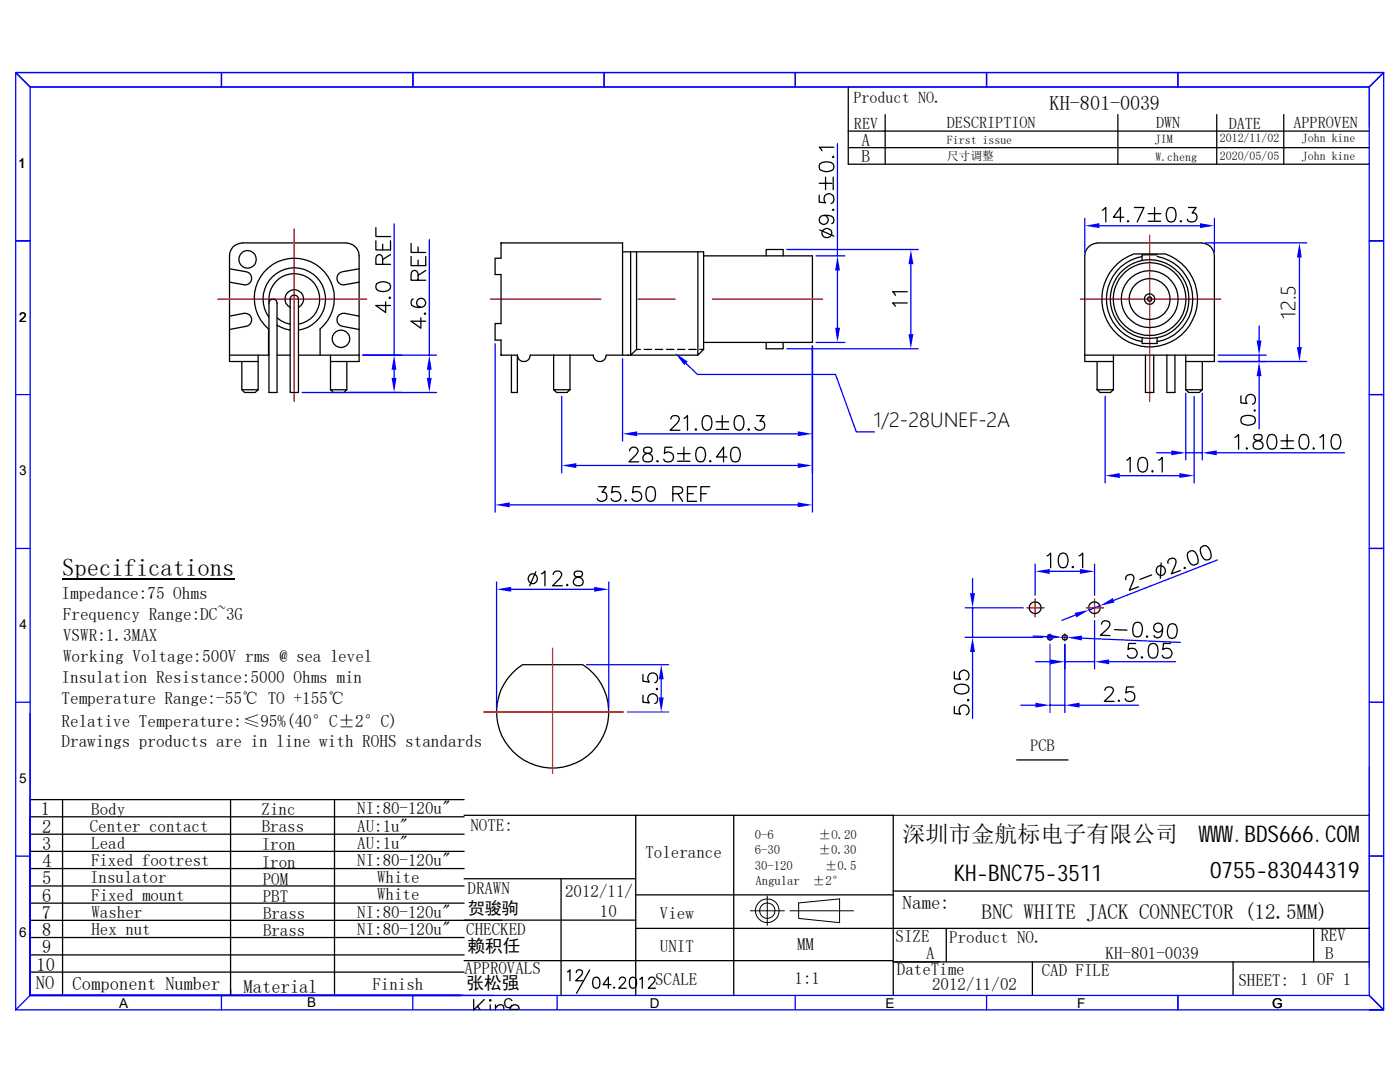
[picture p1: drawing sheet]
<svg xmlns="http://www.w3.org/2000/svg" width="279mm" height="216mm" viewBox="0 0 279 216" stroke-linecap="round" stroke-linejoin="round" font-family="sans-serif">
<g fill="none" stroke="#000" stroke-width=".25">
<path d="M45.8 53.6l3.3 .6a1.31 1.31 0 0 1 1.1 1.6 1.31 1.31 0 0 1-1.5 1l-2.9-.5M53.9 59.9a.82 .82 0 0 1 .9-.2 .82 .82 0 0 1 .5 .8v17.8h-1.6v-17.8zM58.2 59.1a.82 .82 0 0 1 .9-.2 .82 .82 0 0 1 .5 .8v18.6h-1.7v-18.6zM71.7 53.6l-3.4 .6a1.31 1.31 0 0 0-1 1.6 1.31 1.31 0 0 0 1.5 1l2.9-.5M124.2 50.2h16.2v19.5M125.9 50.2v20.7l1.1-1.2M127 50.2v19.5h.8M139.3 50.2v20.7l1.1-1.2h-.7M140.4 51.1h21.7v17.2h-21.7M45.8 70.9v-19.8a2.53 2.53 0 0 1 2.5-2.6h20.8a2.6 2.6 0 0 1 2.6 2.6v19.8h-12.1M45.8 70.9v1.2h5.7M45.8 63.1l2.9-.6a1.31 1.31 0 0 1 1.5 1.1 1.31 1.31 0 0 1-1.1 1.5l-3.3 .6"/>
<path d="M45.8 70.9h7.9M48.3 72.1v5.7h3.2M48.3 77.8l.5 .5h2.1l.6-.5M51.5 70.9v6.9M53.6 70.9v-5.2a8 8 0 0 1-.7-11.7 8 8 0 0 1 11.7 0 8 8 0 0 1-.7 11.7v5.2M53.7 60.3a5.1 5.1 0 0 1 4.3-5.7 5.1 5.1 0 0 1 5.7 4.3 5.1 5.1 0 0 1-4.1 5.8M53.7 63.3a6.2 6.2 0 0 1 2.3-9.2 6.2 6.2 0 0 1 8.7 3.8 6.2 6.2 0 0 1-5.1 8M55.3 64.9l1.7 .8 .9 .2M55.3 63.4l.8 .6 1.8 .7M55.3 70.9h2.6M57.9 61.3a1.87 1.87 0 0 1-.6-2.8 1.87 1.87 0 0 1 2.9 0 1.87 1.87 0 0 1-.6 2.8M66 70.9v6.9"/>
<path d="M69.2 72.1v5.7l-.6 .5h-2.1l-.5-.5h3.2M71.7 63.1l-2.9-.6a1.31 1.31 0 0 0-1.5 1.1 1.31 1.31 0 0 0 1 1.5l3.4 .6M71.7 70.9v1.2h-5.7M102.1 70.9v7.4h1.2v-7.4M103.3 70.9h-3.3v-3h-1.2v-3.3h1.2v-9.8h-1.2v-3.3h1.2v-3h24.2v22.4M103.3 70.9a1.29 1.29 0 0 0 1.2 1.2 1.29 1.29 0 0 0 1.3-1.2h12.6a1.29 1.29 0 0 0 1.3 1.2 1.29 1.29 0 0 0 1.3-1.2h18.3M110.5 70.9v6.9M110.5 77.8h3.2l-.5 .5h-2.1zM113.7 70.9v6.9M128.6 69.7h1.4M130.8 69.7h1.4M133 69.7h1.5"/>
<path d="M135.2 69.7h1.5M137.5 69.7h1.4M152.9 68.3v1.3h3.4v-1.3M216.5 70.9h16.4M216.5 70.9v1.2h5.7M216.5 70.9v-19.8a2.6 2.6 0 0 1 2.6-2.6h20.7a2.53 2.53 0 0 1 2.6 2.6v19.8M218.9 72.1v5.7M218.9 77.8h3.3M218.9 77.8l.6 .5h2.1l.6-.5M222.2 70.9v6.9M228.6 70.9v7.4h1.7v-7.4M232.9 70.9h9.5"/>
<path d="M232.9 70.9v7.4h1.6v-7.4M236.6 70.9v6.9M236.6 77.8h3.3l-.5 .5h-2.2zM239.9 72.1v5.7M242.4 70.9v1.2h-5.8"/>
<circle cx="49.4" cy="51.7" r="1.75"/>
<circle cx="68.1" cy="67.6" r="1.74"/>
</g>
<path d="M43.5 59.7h29.7M58.7 45.7v34.4M97.9 59.7h22M127.3 59.7h7.4M142.2 59.7h22M215.6 59.7h28M229.4 46.9v33.2" fill="none" stroke="#f00" stroke-width=".25"/>
<path d="M216.5 43.6v6.7M219.4 45h20.1M242.4 43.6v6.7" fill="none" stroke="#00f" stroke-width=".25"/>
<g fill="#00f">
<path d="M239.5 44.5l2.9 .5-2.9 .5z"/>
<path d="M216.5 45l2.9-.5v1z"/>
</g>
<path d="M220 42l.7-.6v2.9M224.3 43.3h-2.1l1.4-1.9v2.9M225.1 44l-.1 .2 .1 .1 .2-.1M226.4 41.4h1.9l-1.4 2.9M229.2 42.6h2.4M229.2 44.2h2.4M230.4 41.4v2.5M233.2 41.5a.97 .97 0 0 1 1.4 .5 2.4 2.4 0 0 1-.3 2.2 .93 .93 0 0 1-1.4-.5 2.23 2.23 0 0 1 .3-2.2zM235.7 44l-.2 .2 .2 .1 .1-.1M237.2 41.4h1.5l-.8 1.1a.93 .93 0 0 1 1 1.1 .93 .93 0 0 1-1.3 .7l-.4-.1-.3-.5" fill="none" stroke="#000" stroke-width=".25"/>
<path d="M240.5 48.5h20.3M259.3 51.4v17.9M243.1 72.1h17.7" fill="none" stroke="#00f" stroke-width=".25"/>
<g fill="#00f">
<path d="M259.3 48.5l.5 2.9h-1z"/>
<path d="M258.8 69.3h1l-.5 2.8z"/>
</g>
<path d="M243.1 70.9h9.6M243.1 72.1h9.6M251.3 65v2.9M251.3 70.9v1.2M251.3 75.1v10.5" fill="none" stroke="#00f" stroke-width=".25"/>
<g fill="#00f">
<path d="M250.8 67.9h1l-.5 3z"/>
<path d="M251.3 72.1l.5 3h-1z"/>
</g>
<path d="M247.6 79v1.4l1.3 .1a1.05 1.05 0 0 1-.1-1.5 1.05 1.05 0 0 1 1.5 0 1.05 1.05 0 0 1 0 1.5l-.3 .1M247.8 83.3a2.4 2.4 0 0 1 2.6 0 .97 .97 0 0 1-.4 1.4 2.23 2.23 0 0 1-2.2-.3l-.2-.4zM250.4 81.7l.1 .2-.1 .1-.1-.1" fill="none" stroke="#000" stroke-width=".25"/>
<path d="M220.6 79.1v17.3M238.3 79.1v17.3M223.5 94.9h11.9" fill="none" stroke="#00f" stroke-width=".25"/>
<g fill="#00f">
<path d="M235.4 94.4l2.9 .5-2.9 .5z"/>
<path d="M220.6 94.9l2.9-.5v1z"/>
</g>
<path d="M152.9 51.1v-1.3h3.4v1.3M224.9 91.8l.7-.5v2.9M227.5 91.4a.98 .98 0 0 1 1.4 .4 2.4 2.4 0 0 1-.3 2.2 .93 .93 0 0 1-1.4-.4 2.46 2.46 0 0 1 .3-2.2zM230 93.9l-.1 .1 .1 .2 .1-.2M231.2 91.8l.7-.5v2.9" fill="none" stroke="#000" stroke-width=".25"/>
<path d="M167.1 28.7v22.4M162.9 51.1h5.7M167.1 54v11.4M162.9 68.3h5.7" fill="none" stroke="#00f" stroke-width=".25"/>
<g fill="#00f">
<path d="M166.7 65.4h.9l-.5 2.9z"/>
<path d="M167.1 51.1l.5 2.9h-.9z"/>
</g>
<g fill="none" stroke="#000" stroke-width=".25">
<path d="M163.5 36.6h2.5M163.5 38.9v1.4l1.3 .2a1.03 1.03 0 0 1-.1-1.6 1.03 1.03 0 0 1 1.6 .2 1.03 1.03 0 0 1-.4 1.5M163.6 32.7a2.28 2.28 0 0 1 2.7 0 .93 .93 0 0 1-.4 1.4 2.32 2.32 0 0 1-2.3-.3l-.1-.4zM164.8 35.3v2.5M166.3 31.2l.1 .1-.1 .2-.2-.2M166.3 35.3v2.5M166.4 29.4h-2.9l.5 .7M163.6 45.9l2.8 1.2M164.5 43a.91 .91 0 0 1 .7 1.2 .91 .91 0 0 1-1.4 .4 .91 .91 0 0 1 .1-1.5 2.7 2.7 0 0 1 2.4 .3 .85 .85 0 0 1-.3 1.2M166.3 41.7l.1 .2-.1 .1-.2-.1"/>
<circle cx="165" cy="46.5" r=".96"/>
</g>
<path d="M157 49.8h26.3M181.8 52.7v14M157 69.6h26.3" fill="none" stroke="#00f" stroke-width=".25"/>
<g fill="#00f">
<path d="M181.8 49.8l.5 2.9h-1z"/>
<path d="M181.3 66.7h1l-.5 2.9z"/>
</g>
<path d="M181.1 58.2h-3l.6 .7M181.1 60.5h-3l.6 .6" fill="none" stroke="#000" stroke-width=".25"/>
<path d="M124.2 71.6v16.4M162.1 69v19M127.2 86.6h32" fill="none" stroke="#00f" stroke-width=".25"/>
<g fill="#00f">
<path d="M124.2 86.6l3-.5v.9z"/>
<path d="M159.2 86.1l2.9 .5-2.9 .4z"/>
</g>
<path d="M133.9 83.6a.65 .65 0 0 1 .6-.7h.5a.69 .69 0 0 1 .4 1.1l-1.7 1.9h2M136.5 83.5l.7-.6v3M138.9 85.6l-.2 .1 .2 .2 .1-.2M140.5 83.1a.98 .98 0 0 1 1.4 .4 2.4 2.4 0 0 1-.3 2.2 .91 .91 0 0 1-1.3-.4 2.4 2.4 0 0 1 .2-2.2zM142.9 84.2h2.5M142.9 85.7h2.5M144.1 82.9v2.5M146.9 83.1a.98 .98 0 0 1 1.4 .4 2.4 2.4 0 0 1-.3 2.2 .91 .91 0 0 1-1.4-.4 2.4 2.4 0 0 1 .3-2.2zM149.4 85.6l-.1 .1 .1 .2 .2-.2M151 82.9h1.5l-.9 1.1a.94 .94 0 0 1 1 1.1 .94 .94 0 0 1-1.2 .8l-.4-.2-.3-.4" fill="none" stroke="#000" stroke-width=".25"/>
<path d="M98.8 68.6v33.6M162.1 69v33.2M101.7 100.8h57.5" fill="none" stroke="#00f" stroke-width=".25"/>
<g fill="#00f">
<path d="M159.2 100.2l2.9 .6-2.9 .4z"/>
<path d="M98.8 100.8l2.9-.6v1z"/>
</g>
<path d="M119.5 97.1h1.5l-.9 1.1a.94 .94 0 0 1 1 1.1 .94 .94 0 0 1-1.3 .7l-.5-.3-.1-.2M123.6 97.1h-1.4l-.1 1.2a1.05 1.05 0 0 1 1.5 0 1.05 1.05 0 0 1 0 1.5 1.05 1.05 0 0 1-1.5-.1l-.1-.2M124.9 99.7l-.2 .2 .2 .1 .1-.1M127.8 97.1h-1.4l-.2 1.2a1.05 1.05 0 0 1 1.5 0 1.05 1.05 0 0 1 0 1.5 1.05 1.05 0 0 1-1.5-.1l-.1-.2M129.3 97.2a.97 .97 0 0 1 1.4 .5 2.56 2.56 0 0 1-.3 2.2 .91 .91 0 0 1-1.4-.4 2.63 2.63 0 0 1 .3-2.3zM134.3 98.5h1.3l.4-.2a.69 .69 0 0 0 0-1.1l-1.7-.1v2.9M135.3 98.5l.9 1.5M137.2 98.5h1.1M139 97.1h-1.8v2.9h1.8M139.9 98.5h1.1M141.6 97.1h-1.7v2.9" fill="none" stroke="#000" stroke-width=".25"/>
<path d="M134.8 70.5l2.4 1.6-.6 .8z" fill="#00f"/>
<path d="M85.7 47.8v23.1M60.3 78.3h26.8M72.4 70.9h14.7M85.7 73.8v1.6M136.9 72.5l2.3 2.2h27.6l4.1 11.5h3.6" fill="none" stroke="#00f" stroke-width=".25"/>
<g fill="#00f">
<path d="M85.2 75.4h.9l-.4 2.9z"/>
<path d="M85.7 70.9l.4 2.9h-.9z"/>
</g>
<path d="M82 51.2v1.8h3v-1.8M82 48.6v1.8h3M82.5 59.6a.84 .84 0 0 0-.5 .9 .84 .84 0 0 0 .6 .7 1.95 1.95 0 0 0 2.2-.3 .91 .91 0 0 0-.4-1.3 .91 .91 0 0 0-1.3 .6 .91 .91 0 0 0 .9 1.1M83.4 55.9v-1.2a.72 .72 0 0 0-1.1-.6l-.3 .6v1.2h3M83.4 49.3v1.1M83.4 51.9v1.1M85 54l-1.6 .9M84 63.4v2.1l-2-1.4h3M84.8 62.4l.2 .2-.2 .1-.1-.1" fill="none" stroke="#000" stroke-width=".25"/>
<path d="M78.7 44.7v26.2M69.4 78.3h10.7M72.4 70.9h7.7M78.7 73.8v1.6" fill="none" stroke="#00f" stroke-width=".25"/>
<g fill="#00f">
<path d="M78.1 75.4h1l-.4 2.9z"/>
<path d="M78.7 70.9l.4 2.9h-1z"/>
</g>
<g fill="none" stroke="#000" stroke-width=".25">
<path d="M75 48v1.9h2.9v-1.9M75 45.4v1.8h2.9M75.1 56.6a2.2 2.2 0 0 1 2.7 0 .9 .9 0 0 1-.5 1.4 2.4 2.4 0 0 1-2.2-.3l-.1-.3zM76.4 52.7l-.2-1.6a.64 .64 0 0 0-1.1 0l-.1 1.6h2.9M76.4 48.7v1.2M77.8 59.3l.1 .1-.1 .2-.2-.2M77.9 50.8l-1.5 1M227.9 51.2a8.6 8.6 0 0 0-7.1 8.5 8.6 8.6 0 0 0 7.1 8.5M230.9 51.2a8.6 8.6 0 0 1 7.1 8.5 8.6 8.6 0 0 1-7.1 8.5M230.9 50.8h-3v1.2M77 60.2v2.2l-2-1.4h2.9M227.9 67.4v1.1h3v-1.1"/>
<circle cx="229.4" cy="59.7" r="1.04"/>
<circle cx="229.4" cy="59.7" r=".45"/>
<circle cx="229.4" cy="59.7" r="7.9"/>
<circle cx="229.4" cy="59.7" r="7.3"/>
<circle cx="229.4" cy="59.7" r="4.1"/>
<circle cx="229.4" cy="59.7" r="9.6"/>
<circle cx="229.4" cy="59.7" r="5.7"/>
</g>
<path d="M112.1 79.1v15.3M162.1 69v25.4M115 92.9h44.2" fill="none" stroke="#00f" stroke-width=".25"/>
<g fill="#00f">
<path d="M112.1 92.9l2.9-.5v1z"/>
<path d="M159.2 92.4l2.9 .5-2.9 .5z"/>
</g>
<path d="M125.6 90v-.2a.92 .92 0 0 1 1.4-.4 .61 .61 0 0 1 .2 1l-1.7 1.8h2M128.6 89.4a.6 .6 0 0 0 .3 1 1.21 1.21 0 0 1 1.3 .8l-.1 .7a1.14 1.14 0 0 1-1.8-.3 .93 .93 0 0 1 .8-1.1l.6-.1a.6 .6 0 0 0 .3-1l-.5-.2zM131.2 91.9l-.1 .1 .1 .2 .2-.2M134.1 89.2h-1.4l-.1 1.3a1.03 1.03 0 0 1 1.5 0 1.03 1.03 0 0 1-.1 1.5 1.03 1.03 0 0 1-1.5-.4M135.2 90.5h2.5M135.2 92h2.5M136.5 89.2v2.5M139.3 89.4a.88 .88 0 0 1 1.3 .4 2.3 2.3 0 0 1-.2 2.2 .97 .97 0 0 1-1.4-.4 2.4 2.4 0 0 1 .3-2.2zM141.8 91.9l-.2 .1 .2 .2 .1-.2M145.1 91.2h-2.1l1.4-2v3M146.2 89.4a.91 .91 0 0 1 1.4 .4 2.3 2.3 0 0 1-.3 2.2 .97 .97 0 0 1-1.4-.4 2.56 2.56 0 0 1 .3-2.2z" fill="none" stroke="#000" stroke-width=".25"/>
<path d="M236.6 78.5v13.3M239.9 78.5v13.3M230.8 90.3h3M236.6 90.3h3.3M242.8 90.3h25.5" fill="none" stroke="#00f" stroke-width=".25"/>
<g fill="#00f">
<path d="M233.8 89.9l2.8 .4-2.8 .5z"/>
<path d="M239.9 90.3l2.9-.4v.9z"/>
</g>
<path d="M246.5 87.2l.7-.5v2.9M248.8 89.3l-.1 .2 .1 .1 .2-.1M250.4 86.8a.6 .6 0 0 0 .3 1 1.41 1.41 0 0 1 1.4 .8 .82 .82 0 0 1-.8 1h-.5a.83 .83 0 0 1-.7-.9 .83 .83 0 0 1 .8-.7l.6-.2a.6 .6 0 0 0 .3-1l-.5-.1zM253.3 86.8a.98 .98 0 0 1 1.4 .4 2.5 2.5 0 0 1-.3 2.3 .93 .93 0 0 1-1.4-.4 2.32 2.32 0 0 1 .3-2.3zM255.7 88h2.4M255.7 89.5h2.4M256.9 86.7v2.5M259.7 86.8a.98 .98 0 0 1 1.4 .4 2.5 2.5 0 0 1-.3 2.3 .98 .98 0 0 1-1.4-.4 2.5 2.5 0 0 1 .3-2.3zM262.2 89.3l-.2 .2 .2 .1 .1-.1M263.4 87.2l.7-.5v2.9M266.1 86.8a.93 .93 0 0 1 1.3 .4 2.32 2.32 0 0 1-.2 2.3 .98 .98 0 0 1-1.4-.4 2.5 2.5 0 0 1 .3-2.3zM102.2 134.3l1-.9 1.1-.8h12a11.2 11.2 0 0 1 3 16.1 11.2 11.2 0 0 1-16.2 1.9 11.2 11.2 0 0 1-.9-16.3z" fill="none" stroke="#000" stroke-width=".25"/>
<path d="M110.3 129.3v25M96.5 142.1h28" fill="none" stroke="#f00" stroke-width=".25"/>
<path d="M99.1 116.1v25.2M102 117.6h16.6M121.5 116.1v25.2" fill="none" stroke="#00f" stroke-width=".25"/>
<g fill="#00f">
<path d="M118.6 117.1l2.9 .5-2.9 .5z"/>
<path d="M99.1 117.6l2.9-.5v1z"/>
</g>
<g fill="none" stroke="#000" stroke-width=".25">
<path d="M106.9 114.1l-1.2 2.8M108.1 114.5l.7-.5v2.9M110.4 114.6l.3-.5 .8-.1a.7 .7 0 0 1 .4 1.1l-1.6 1.8h1.9M113.2 116.6l-.1 .1 .1 .2 .1-.2M114.7 114.1a.6 .6 0 0 0 .3 1 1.17 1.17 0 0 1 1.4 1.2 1.01 1.01 0 0 1-1.2 .6 1.01 1.01 0 0 1-.8-1 1.27 1.27 0 0 1 1.4-.8 .6 .6 0 0 0 .3-1l-.4-.1z"/>
<circle cx="106.3" cy="115.4" r=".96"/>
</g>
<path d="M117.1 132.6h16.3M132 135.6v3.5M125.2 142.1h8.2" fill="none" stroke="#00f" stroke-width=".25"/>
<g fill="#00f">
<path d="M132 132.6l.5 3h-1z"/>
<path d="M131.5 139.1h1l-.5 3z"/>
</g>
<g fill="none" stroke="#000" stroke-width=".25">
<path d="M128.3 138.7v1.4l1.3 .2a1.03 1.03 0 0 1-.1-1.6 1.03 1.03 0 0 1 1.6 .2 1.03 1.03 0 0 1-.4 1.5M128.3 134.6v1.3l1.3 .2a1.03 1.03 0 0 1-.1-1.6 1.03 1.03 0 0 1 1.6 .2 1.03 1.03 0 0 1-.4 1.5M131.1 137.3l.1 .2-.1 .1-.1-.1"/>
<circle cx="206.6" cy="121.3" r="1.18"/>
<circle cx="209.5" cy="127.2" r=".51"/>
<circle cx="212.5" cy="127.2" r=".51"/>
<circle cx="218.4" cy="121.3" r="1.17"/>
</g>
<path d="M206.6 119.5v3.6M218.4 119.5v3.6M204.9 121.3h3.5M208.8 127.2h1.4M209.5 126.5v1.3M211.8 127.2h1.4M212.5 126.5v1.3M216.8 121.3h3.4" fill="none" stroke="#f00" stroke-width=".25"/>
<path d="M206.6 112.6v6.2M209.5 114h6M218.4 112.6v6.2" fill="none" stroke="#00f" stroke-width=".25"/>
<g fill="#00f">
<path d="M215.5 113.5l2.9 .5-2.9 .5z"/>
<path d="M206.6 114l2.9-.5v1z"/>
</g>
<path d="M209 110.9l.7-.5v2.9M211.6 110.5a.88 .88 0 0 1 1.4 .4 2.3 2.3 0 0 1-.3 2.3 .97 .97 0 0 1-1.4-.5 2.4 2.4 0 0 1 .3-2.2zM214.1 113l-.1 .2 .1 .1 .1-.1M215.3 110.9l.8-.5v2.9" fill="none" stroke="#000" stroke-width=".25"/>
<path d="M194.1 115.4v3M192.6 121.3h11.6M192.6 127.2h15.5M194.1 121.3v5.9M194.1 130.1v13.2" fill="none" stroke="#00f" stroke-width=".25"/>
<g fill="#00f">
<path d="M193.6 118.4h1l-.5 2.9z"/>
<path d="M194.1 127.2l.5 2.9h-1z"/>
</g>
<path d="M190.5 134v1.4l1.2 .2a1.05 1.05 0 0 1-.1-1.6 1.05 1.05 0 0 1 1.5 0 1.05 1.05 0 0 1 0 1.6l-.3 .1M190.6 136.9a2.2 2.2 0 0 1 2.6 0 .88 .88 0 0 1-.4 1.4 2.3 2.3 0 0 1-2.2-.3l-.1-.4zM193.2 139.6l.2 .1-.2 .2-.1-.2M190.5 141v1.4l1.2 .1a1.05 1.05 0 0 1-.1-1.5 1.05 1.05 0 0 1 1.5 0 1.05 1.05 0 0 1 0 1.5l-.3 .1" fill="none" stroke="#000" stroke-width=".25"/>
<path d="M206.7 132h2.9M212.5 128.6v4.9M212.5 132h5.9M218.4 123.8v9.7M221.4 132h13.2" fill="none" stroke="#00f" stroke-width=".25"/>
<g fill="#00f">
<path d="M209.6 131.6l2.9 .4-2.9 .5z"/>
<path d="M218.4 132l3-.4v.9z"/>
</g>
<path d="M226.7 128.4h-1.4l-.2 1.2a1.05 1.05 0 0 1 1.5 0 1.05 1.05 0 0 1 0 1.5 1.05 1.05 0 0 1-1.5-.1l-.1-.2M227.9 131l-.1 .2 .1 .1 .1-.1M229.6 128.5a.98 .98 0 0 1 1.4 .4 2.5 2.5 0 0 1-.3 2.3 .98 .98 0 0 1-1.4-.4 2.46 2.46 0 0 1 .3-2.3zM233.6 128.4h-1.4l-.1 1.2a1.05 1.05 0 0 1 1.5 0 1.05 1.05 0 0 1 0 1.5 1.05 1.05 0 0 1-1.5-.1l-.2-.2" fill="none" stroke="#000" stroke-width=".25"/>
<path d="M209.6 128.6v13.6M212.5 128.6v13.6M203.7 140.7h2.9M209.6 140.7h2.9M215.4 140.7h11.8" fill="none" stroke="#00f" stroke-width=".25"/>
<g fill="#00f">
<path d="M206.6 140.2l2.9 .5-2.9 .5z"/>
<path d="M212.5 140.7l2.9-.5v1z"/>
</g>
<path d="M219.8 124.5a.74 .74 0 0 1 .6-.6h.6a.69 .69 0 0 1 .4 1.1l-1.8 1.7 1.9 .1M220.5 137.8l.3-.6a.96 .96 0 0 1 1.2 .1 .88 .88 0 0 1-.2 1.3l-1.4 1.4h1.9M222.4 125.6l2.5 .1M223.3 139.7l-.1 .1 .1 .2 .1-.2M226.2 137.1h-1.4l-.1 1.2a1.03 1.03 0 0 1 1.6 0 1.03 1.03 0 0 1-.3 1.6 1.03 1.03 0 0 1-1.5-.5M226.5 124.3a.91 .91 0 0 1 1.4 .5 2.43 2.43 0 0 1-.4 2.2 .91 .91 0 0 1-1.4-.5 2.43 2.43 0 0 1 .4-2.2zM228.9 126.9l-.1 .1 .1 .2 .2-.2M232 125.3a.89 .89 0 0 1-1.2 .8 .89 .89 0 0 1-.3-1.4 .89 .89 0 0 1 1.4 .1 2.61 2.61 0 0 1-.4 2.3 .82 .82 0 0 1-1.2-.3M233.5 124.6a.91 .91 0 0 1 1.3 .5 2.43 2.43 0 0 1-.4 2.2 .91 .91 0 0 1-1.3-.5 2.43 2.43 0 0 1 .4-2.2z" fill="none" stroke="#000" stroke-width=".25"/>
<path d="M206.2 126.9l2.9 .1M212 127.2h1M215.9 127.3l19.6 .9" fill="none" stroke="#00f" stroke-width=".25"/>
<g fill="#00f">
<path d="M209.1 126.5l2.9 .7-3 .3z"/>
<path d="M213 127.2l2.9-.4v1z"/>
</g>
<path d="M243 111.7l-20.7 8.1M214.6 122.7l-2.7 1.1M219.5 120.9l-2.2 .8" fill="none" stroke="#00f" stroke-width=".25"/>
<g fill="none" stroke="#000" stroke-width=".25">
<path d="M224.7 115.7a.68 .68 0 0 1 .3-.9l.5-.2a.69 .69 0 0 1 .8 .9l-.9 2.3 1.8-.7M229.8 114.7l-2.3 .9M231.7 112.4l-.1 3M233.1 112.4a.68 .68 0 0 1 .3-.9l.5-.1a.68 .68 0 0 1 .8 .8l-.9 2.3 1.8-.7M236.4 113.2l-.1 .2 .2 .1 .1-.2M237.1 110.3a.95 .95 0 0 1 1.4-.1 2.73 2.73 0 0 1 .6 2.2 .97 .97 0 0 1-1.5 0 2.4 2.4 0 0 1-.5-2.1zM239.6 109.3a.91 .91 0 0 1 1.5-.1 2.59 2.59 0 0 1 .5 2.1 .95 .95 0 0 1-1.4 .2 2.38 2.38 0 0 1-.6-2.2z"/>
<circle cx="231.7" cy="113.8" r=".97"/>
</g>
<g fill="#00f">
<path d="M214.5 122.3l2.8-.6-2.5 1.5z"/>
<path d="M219.5 120.9l2.6-1.6 .3 .9z"/>
</g>
<g fill="none" stroke="#00f" stroke-width=".25">
<path d="M3.1 14.5h273M3.1 14.5l2.9 2.9M3.1 14.5v187M6 17.4h267.3M6 17.4v181.2M44.2 14.5v2.9M82.4 14.5v2.9M120.6 14.5v2.9M196.9 14.5v2.9M235.1 14.5v2.9M273.3 17.4v181.2M276.1 14.5l-2.8 2.9"/>
<path d="M276.1 14.5v187h-273M3.1 48h2.9M273.3 48h2.8M273.3 78.7h2.8M273.3 140.1h2.8M3.1 170.8h2.9M273.3 170.8h2.8M44.2 198.6v2.9M235.1 198.6v2.9M273.3 198.6l2.8 2.9h-2.8M273.3 198.6h-267.3l-2.9 2.9"/>
</g>
<path d="M158.7 14.5v2.9M273.3 109.4h2.8" fill="none" stroke="#000" stroke-width=".25"/>
<g fill="none" stroke="#00f" stroke-width=".25">
<path d="M3.1 14.5h273l-2.8 2.9h-267.3zM44.2 14.5v2.9M82.4 14.5v2.9M120.6 14.5v2.9M158.7 14.5v2.9M196.9 14.5v2.9M235.1 14.5v2.9M273.3 17.4v7.9M3.1 48h2.9M273.3 48h2.8M3.1 78.7h2.9M273.3 78.7h2.8"/>
<path d="M3.1 109.4h2.9M273.3 109.4h2.8M3.1 140.1h2.9M6 159.6v39h86.6M6 142.3v56.3h92.5M273.3 140.1h2.8M273.3 153.2v39.8M6 163v35.6h85.7M6 173.1v25.5h86.3M273.3 170.8h2.8M6 181.3v17.3h85.9M82.4 198.6v2.9"/>
<path d="M111.2 198.6v2.9M158.7 198.6v2.9M196.9 198.6v2.9M235.1 198.6v2.9M273.3 198.6l2.8 2.9h-2.8"/>
</g>
<g fill="none" stroke="#000" stroke-width=".2">
<path d="M153.1 178.8v5.9M178.3 162.7h94.9M149.7 181.7h6.8M157.6 181.7h12.7M159.4 180.2l8.2-.8v4.7l-8.2-.8z"/>
<circle cx="153.1" cy="181.7" r="1.53"/>
<circle cx="153.1" cy="181.7" r="2.37"/>
</g>
<g fill="none" stroke="#000" stroke-width=".25">
<path d="M169.3 17.4v15.4h103.9M169.3 26.2h103.9M169.3 29.5h103.9M176.7 22.9v9.9M223.1 22.9v9.9M242.8 22.9v9.9M256.2 22.9v9.9M6 159.6h86.6M12.5 159.6v39M46 159.6v39M66.8 159.6v39M202.9 151.6h10.2"/>
<path d="M6 176.8h86.6M6 173.3h86.6M6 169.9h86.6M6 166.5h86.6M6 163h86.6M92.6 175.3h34.3M92.6 162.7h85.7v35.9M112 175.3v23.4M126.9 162.7v36M126.9 178.6h51.4M146.4 162.7v36M178.3 177.8h94.9"/>
<path d="M6 194h86.6M6 190.5h86.6M6 187.1h86.6M6 183.6h94.1M6 180.2h86.6M92.6 183.6h34.3M92.6 191.7h85.7M94.5 199.4v2.1M96.6 199.4l-2 2.1M97.8 199.4l.2 .2-.2 .2-.1-.2zM113.2 193.9l.6-.4v2.2M115 194.1v-.2a.66 .66 0 0 1 1.2-.2 .72 .72 0 0 1-.2 .9l-1.1 1.1h1.5"/>
<path d="M117.7 193.5l-2.6 4.7M118.6 195.1a.69 .69 0 0 1 1 .3 1.9 1.9 0 0 1-.2 1.7 .7 .7 0 0 1-1-.3 1.9 1.9 0 0 1 .2-1.7zM121.9 196.5h-1.5l1-1.5v2.2M122.6 197v.2l.1-.1M123.6 195.5l.1-.3 .3-.2 .6 .1a.5 .5 0 0 1 .2 .7l-1.3 1.4h1.5M125.9 195.1a.7 .7 0 0 1 1.1 .3 1.9 1.9 0 0 1-.3 1.7 .69 .69 0 0 1-1-.3 1.9 1.9 0 0 1 .2-1.7zM126.9 185.3h146.4M127.7 195.4l.5-.4v2.2M129.5 195.5l.4-.5 .6 .1a.46 .46 0 0 1 .1 .7l-1.2 1.4h1.4M178.3 191.9h95M188.9 185.3v6.6M206 191.9v6.7"/>
<path d="M246.1 191.9v6.7M262.2 185.3v6.6M95.3 200.8l.5 .7M97.8 200.5v1M98.9 201.1l.8-.6h.4l.3 .2 .1 .8M98.9 200.5v1M101.8 201.4h1.8a.92 .92 0 0 0-1-1 .92 .92 0 0 0-.8 1.1"/>
</g>
<path d="M12.4 115.6h34.4" fill="none" stroke="#000" stroke-width=".23"/>
<text font-size="4.9" x="12.4" y="115">Specifications</text>
<g font-size="4.6">
<text x="180.1" y="168">深圳市金航标电子有限公司</text>
<text x="239.2" y="168">WWW.BDS666.COM</text>
<text x="190.3" y="175.8">KH-BNC75-3511</text>
<text x="241.5" y="175.2">0755-83044319</text>
</g>
<text font-size="4.2" x="195.9" y="183.5">BNC WHITE JACK CONNECTOR (12.5MM)</text>
<text font-size="4" x="209.5" y="22">KH-801-0039</text>
<g font-size="3.9">
<text x="258.5" y="63.6" transform="rotate(-90 258.5 63.6)">12.5</text>
<text x="174.4" y="85.2">1/2-28UNEF-2A</text>
</g>
<text font-size="3.8" x="180.1" y="181.4">Name:</text>
<g font-size="3.7">
<text x="8.2" y="162.7">1</text>
<text x="8.4" y="166.2">2</text>
<text x="8.4" y="169.6">3</text>
<text x="8.5" y="173">4</text>
<text x="8.4" y="176.5">5</text>
<text x="8.4" y="179.9">6</text>
<text x="8.3" y="183.3">7</text>
<text x="8.4" y="186.8">8</text>
<text x="8.4" y="190.2">9</text>
<text x="7.2" y="197.4">NO</text>
<text x="7.3" y="193.8">10</text>
<text x="14.5" y="197.6">Component Number</text>
<text x="48.6" y="198.1">Material</text>
</g>
<g font-size="3.5">
<text x="93.3" y="190">赖积任</text>
<text x="93.1" y="197.4">张松强</text>
</g>
<g font-size="3.4">
<text x="172" y="29.2">A</text>
<text x="171.9" y="32.4">B</text>
<text x="12.3" y="119.6">Impedance:75 Ohms</text>
<text x="12.5" y="123.7">Frequency Range:DC~3G</text>
<text x="12.6" y="127.8">VSWR:1.3MAX</text>
<text x="12.3" y="136.2">Insulation Resistance:5000 Ohms min</text>
<text x="12.6" y="132">Working Voltage:500V rms @ sea level</text>
<text x="12.3" y="140.5">Temperature Range:-55℃ TO +155℃</text>
<text x="12.3" y="145">Relative Temperature:≤95%(40°C±2°C)</text>
<text x="12.3" y="149.1">Drawings products are in line with ROHS standards</text>
<text x="17.9" y="166">Center contact</text>
<text x="18.2" y="162.6">Body</text>
<text x="52.2" y="162.6">Zinc</text>
<text x="52.2" y="166">Brass</text>
<text x="71.3" y="162.5">NI:80-120u&quot;</text>
<text x="71.3" y="165.9">AU:1u&quot;</text>
<text x="93.9" y="165.7">NOTE:</text>
<text x="18.2" y="172.7">Fixed footrest</text>
<text x="18.2" y="169.3">Lead</text>
<text x="52.2" y="173.1">Iron</text>
<text x="52.2" y="169.7">Iron</text>
<text x="71.3" y="172.8">NI:80-120u&quot;</text>
<text x="71.3" y="169.4">AU:1u&quot;</text>
<text x="128.8" y="171.2">Tolerance</text>
<text x="18" y="176.3">Insulator</text>
<text x="18.2" y="179.7">Fixed mount</text>
<text x="52.5" y="180">PBT</text>
<text x="52.5" y="176.5">POM</text>
<text x="75.3" y="179.7">White</text>
<text x="75.3" y="176.2">White</text>
<text x="93.3" y="178.5">DRAWN</text>
<text x="112.8" y="179">2012/11/</text>
<text x="18.2" y="183.1">Washer</text>
<text x="52.5" y="183.4">Brass</text>
<text x="71.3" y="183.1">NI:80-120u&quot;</text>
<text x="93.3" y="182.5">贺骏驹</text>
<text x="119.7" y="182.9">10</text>
<text x="131.7" y="183.3">View</text>
<text x="18.2" y="186.6">Hex nut</text>
<text x="52.5" y="186.9">Brass</text>
<text x="71.3" y="186.6">NI:80-120u&quot;</text>
<text x="93.1" y="186.6">CHECKED</text>
<text x="131.7" y="189.9">UNIT</text>
<text x="159.1" y="189.6">MM</text>
<text x="178.7" y="188">SIZE</text>
<text x="184.9" y="191.3">A</text>
<text x="189.4" y="188.2">Product NO.</text>
<text x="220.6" y="191.3">KH-801-0039</text>
<text x="263.5" y="187.7">REV</text>
<text x="264.5" y="191.4">B</text>
<text x="74.3" y="197.5">Finish</text>
<text x="92.7" y="194.4">APPROVALS</text>
<text x="130.7" y="196.5">SCALE</text>
<text x="158.6" y="196.4">1:1</text>
<text x="179" y="194.6">DateTime</text>
<text x="186" y="197.6">2012/11/02</text>
<text x="207.9" y="194.8">CAD FILE</text>
<text x="247.1" y="196.7">SHEET: 1 OF 1</text>
</g>
<text font-size="3.3" x="205.6" y="149.8">PCB</text>
<g font-size="3.2">
<text x="170.3" y="20.6">Product NO.</text>
<text x="170.4" y="25.7">REV</text>
<text x="189" y="25.6">DESCRIPTION</text>
<text x="230.7" y="25.6">DWN</text>
<text x="245.2" y="25.7">DATE</text>
<text x="258.2" y="25.6">APPROVEN</text>
</g>
<g font-size="2.7">
<text x="3.6" y="33.5">1</text>
<text x="3.9" y="64.2">2</text>
<text x="3.8" y="94.9">3</text>
<text x="3.9" y="125.6">4</text>
<text x="3.9" y="156.3">5</text>
<text x="3.9" y="186.9">6</text>
<text x="23.7" y="201">A</text>
<text x="61.3" y="200.9">B</text>
<text x="100.5" y="201.1">C</text>
<text x="129.7" y="201">D</text>
<text x="176.7" y="201">E</text>
<text x="215" y="201">F</text>
<text x="253.9" y="201.1">G</text>
</g>
<g font-size="2.5">
<text x="150.6" y="167.4">0-6</text>
<text x="163.4" y="167.4">±O.20</text>
<text x="150.6" y="170.5">6-30</text>
<text x="150.6" y="173.5">30-120</text>
<text x="163.3" y="170.5">±0.30</text>
<text x="164.6" y="173.5">±0.5</text>
<text x="150.8" y="176.6">Angular</text>
<text x="162.2" y="176.6">±2°</text>
</g>
<g font-size="2.4">
<text x="189" y="28.7">First issue</text>
<text x="230.5" y="28.6">JIM</text>
<text x="243.5" y="28.3">2012/11/02</text>
<text x="259.8" y="28.4">John kine</text>
<text x="188.9" y="31.9">尺寸调整</text>
<text x="230.6" y="32.1">W.cheng</text>
<text x="243.5" y="31.8">2020/05/05</text>
<text x="259.8" y="31.9">John kine</text>
</g>
</svg>
